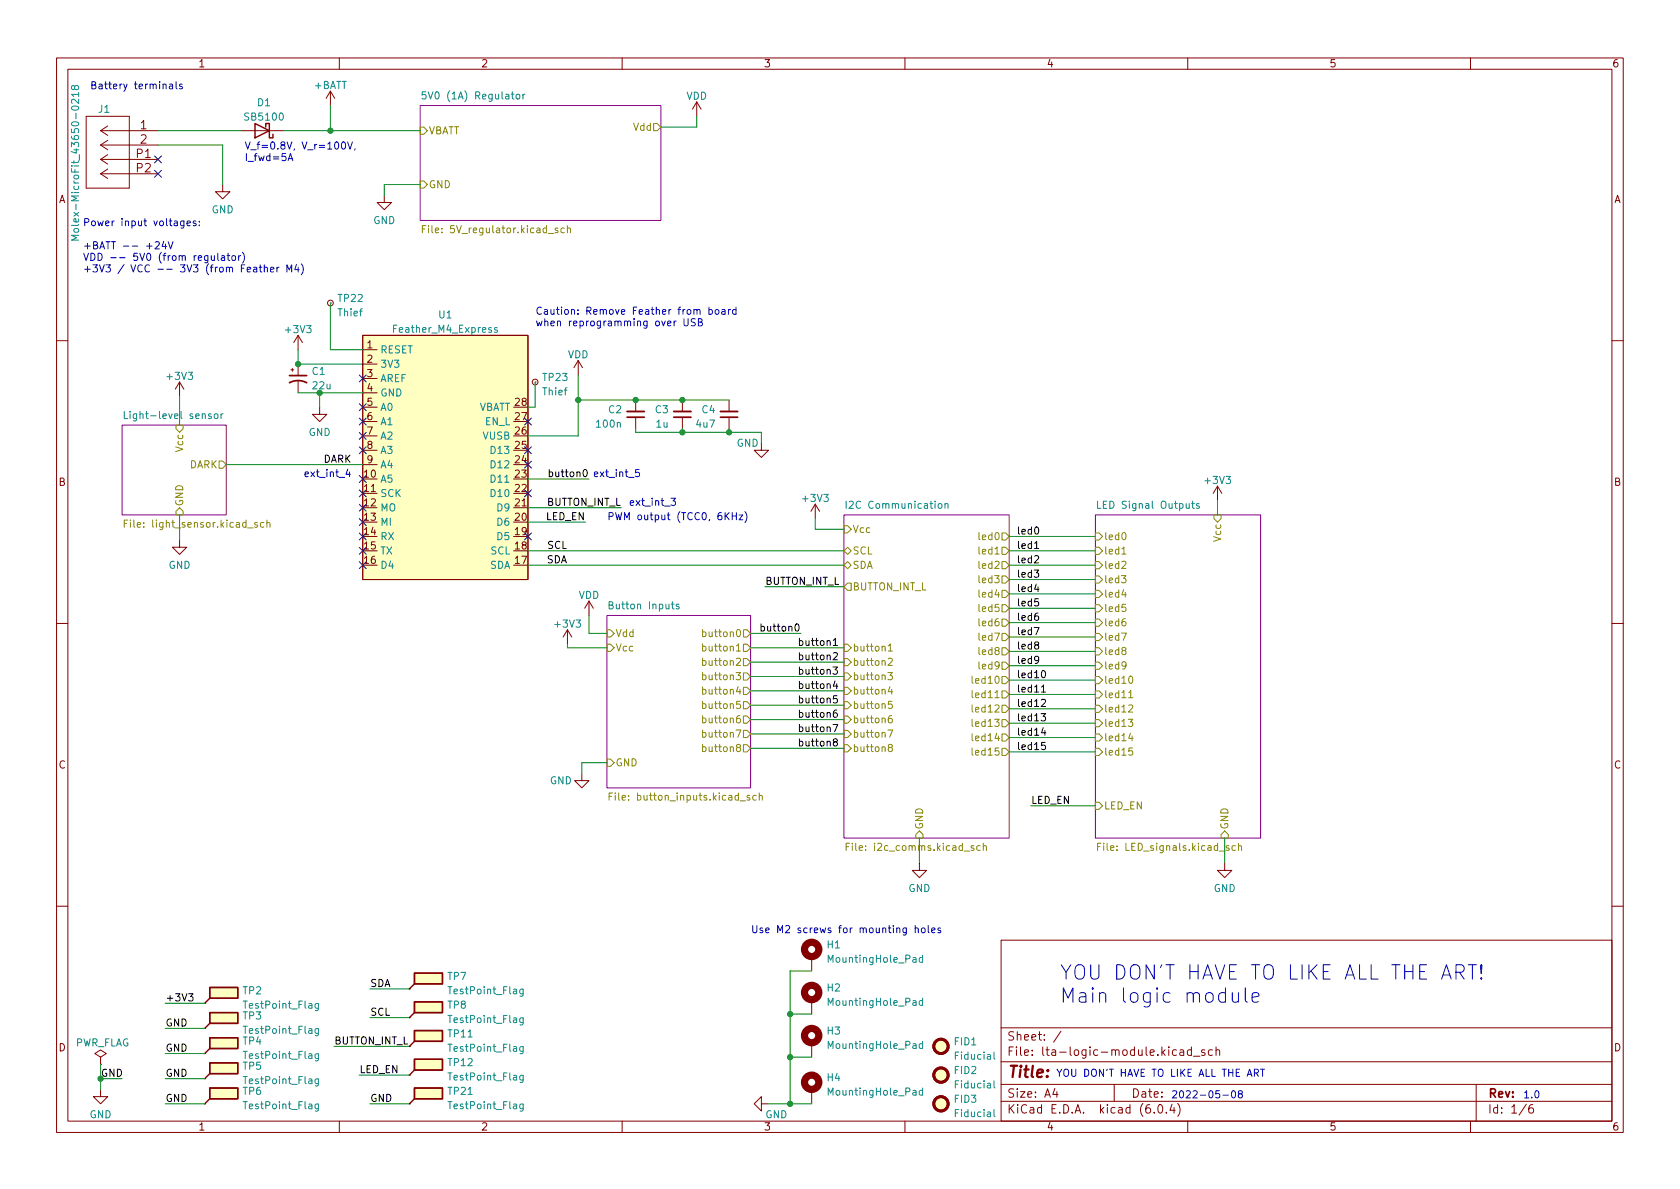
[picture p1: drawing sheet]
<svg xmlns="http://www.w3.org/2000/svg" width="297mm" height="210mm" viewBox="0 0 297 210" stroke-linecap="round" stroke-linejoin="round" font-family="sans-serif">
<g fill="none" stroke="#840000" stroke-width=".18">
<path d="M10 10.2h277v190.1h-277zM12 12.2h273v186.1h-273zM58.4 16.1l-.7 1.3M58.4 16.1v2.6M58.4 16.1l.8 1.3M60 10.2v2M110 10.2v2M123.2 18l-.8 1.3M123.2 18v2.6M123.2 18l.8 1.3M160 10.2v2M210 10.2v2"/>
<path d="M260 10.2v2M15.2 20.6h7.7v12.7h-7.7zM17.8 23.1h10.1M17.8 30.7h10.1M17.8 30.7l1.2 .9M17.8 28.2h10.1M17.8 28.2l1.2 .8M17.8 25.6h10.1M17.8 25.6l1.2 .9M17.8 23.1l1.2 .8M19 29.9l-1.2 .8M19 27.4l-1.2 .8"/>
<path d="M19 24.8l-1.2 .8M19 22.3l-1.2 .8M39.4 32.6v1.3h1.2l-1.2 1.3-1.3-1.3h1.3M42.5 23.1h7.7M67.9 34.5v1.3h1.3l-1.3 1.3-1.2-1.3h1.2M52.7 59.3l-.8 1.3M52.7 59.3v2.5M52.7 59.3l.8 1.3M58.4 53.6h.1M64.1 59.3h29.2v43.2h-29.2zM10 60.2h2M31.7 67.6l-.7 1.2"/>
<path d="M31.7 67.6v2.5M31.7 67.6l.8 1.2M51.4 65.4h.5M51.7 65.1v.6M52.7 64.4v2M52.7 67.4v2.1M56.5 72v1.3h1.3l-1.3 1.2-1.3-1.2h1.3M64.1 61.8h2.6M64.1 64.4h2.6M64.1 66.9h2.6M64.1 69.5h2.6M64.1 72h2.6"/>
<path d="M64.1 74.5h2.6M64.1 77.1h2.6M64.1 79.6h2.6M94.6 67.6h.1M102.2 63.7l-.7 1.3M102.2 63.7v2.6M102.2 63.7l.8 1.3M112.4 70.7v2.1M112.4 73.8v2M120.6 70.7v2.1M120.6 73.8v2M128.9 70.7v2.1"/>
<path d="M128.9 73.8v2M134.6 78.4v1.2h1.3l-1.3 1.3-1.3-1.3h1.3M285 60.2h2M31.7 95.5v1.3h1.3l-1.3 1.2-1.2-1.2h1.2M64.1 87.2h2.6M64.1 82.2h2.6M90.8 89.8h2.5M144.1 89.1l-.7 1.3M144.1 89.1v2.6M144.1 89.1l.8 1.3M215.3 86l-.8 1.2M215.3 86v2.5"/>
<path d="M215.3 86l.7 1.2M10 110.2h2M100.3 111.4l-.7 1.2M100.3 111.4v2.5M100.3 111.4l.8 1.2M104.1 106.3l-.7 1.3M104.1 106.3v2.5M104.1 106.3l.8 1.3M285 110.2h2M102.9 136.8v1.2h1.2l-1.2 1.3-1.3-1.3h1.3M162.6 152.6v1.3h1.2l-1.2 1.3-1.3-1.3h1.3M216.5 152.6v1.3h1.3l-1.3 1.3-1.2-1.3h1.2"/>
<path d="M10 160.2h2M36.2 177.4h.1M72.4 180h.1M72.4 174.9h.1M143.5 169.2v2.5M143.5 176.8v2.5M177 166.3h108v32h-108zM285 160.2h2M17.8 186.9l1-.6-1-.6-1 .6 1 .6v1.3M17.8 188.2h.1M17.8 192.7v1.2h1.2l-1.2 1.3-1.3-1.3h1.3M36.2 181.9h.1"/>
<path d="M36.2 195.2h.1M36.2 190.7h.1M36.2 186.3h.1M60 198.3v2M72.4 195.2h.1M72.4 190.1h.1M110 198.3v2M134.6 195.2v-1.3l-1.3 1.3 1.3 1.3v-1.3h1.3M143.5 184.4v2.5M143.5 192.7v2.5M160 198.3v2M177 194.8h108"/>
<path d="M177 191.8h108M177 187.8h108M177 181.8h108M186.5 192.5l-.4 1h1M186.9 193v1M187.6 182.4l-1.3 1.9M197 191.8v3M204.1 196.7v.1M204.9 195.4l.2-.1a.81 .81 0 0 1 .6 .7 .81 .81 0 0 1-.3 .8h-.2a.81 .81 0 0 1-.6-.6 .81 .81 0 0 1 .3-.8zM206.2 196.7v.1M207.2 195.3l-.3 1h.9M207.6 195.8v1"/>
<path d="M208 185.7l-.4-.1-.3 .3v.4l.1 .3h.6M208.2 195.1a1.72 1.72 0 0 1 0 2.3M208.6 185.7h.6l.1 .9M209.3 186l-.5 .1a.29 .29 0 0 0-.2 .2 .29 .29 0 0 0 .2 .3h.5M210 198.3v2M210.6 185.7l-.4-.1-.3 .3v.4l.2 .3h.5M210.6 185.1v1.5M211 186.8h1.1M213 185.7l-.4-.1-.2 .2 .1 .3 .5 .1v.4h-.6M214.4 185.7l-.5-.1-.3 .3v.4l.2 .3h.6M215 185.8l.2-.2 .4 .1v.9M215 185.1v1.5"/>
<path d="M260 198.3v2M261 191.8v6.5M269.9 195.3l-1.3 1.9M271 195.3a.6 .6 0 0 0-.7 .7v.5l.1 .3h.5l.2-.1 .1-.5-.2-.2-.4-.1-.3 .3"/>
<circle cx="58.4" cy="53.6" r=".51"/>
<circle cx="94.6" cy="67.6" r=".51"/>
</g>
<g fill="#fff" stroke="#fff" stroke-width=".18">
<path d="M193.7 91.1h29.2v57.1h-29.2z"/>
<path d="M149.2 91.1h29.2v57.1h-29.2z"/>
<path d="M107.3 108.8h25.4v30.5h-25.4z"/>
<path d="M21.6 75.2h18.4v15.9h-18.4z"/>
<path d="M74.3 18.7h42.5v20.3h-42.5z"/>
</g>
<path d="M74.3 18.7h42.5v20.3h-42.5zM21.6 75.2h18.4v15.9h-18.4zM149.2 91.1h29.2v57.1h-29.2zM193.7 91.1h29.2v57.1h-29.2zM107.3 108.8h25.4v30.5h-25.4z" fill="none" stroke="#840084" stroke-width=".18"/>
<g fill="none" stroke="#848400" stroke-width=".18">
<path d="M74.3 32h.6l.7 .6-.7 .7h-.6zM74.3 22.5h.6l.7 .6-.7 .6h-.6zM75.3 39.9h-.6v1.3M100.3 39.9v1.3M115.6 21.8h.6l.6 .7-.6 .6h-.6zM74.7 40.5h.4M98.6 40.4l-.3-.1-.2 .2 .1 .2 .4 .1v.3h-.5M99.8 40.4l-.4-.1-.2 .3 .1 .5h.5M100.3 40.4l.2-.1 .3 .1 .1 .8M31.1 75.2h1.3v.6l-.7 .6-.6-.6zM22 92.6h.4M22.6 92h-.6v1.2"/>
<path d="M31.7 89.8l.7 .6v.7h-1.3v-.7zM38.7 81.5h.7l.6 .7-.6 .6h-.7zM45.5 92.4h-.3l-.2 .2 .1 .2 .4 .1v.3h-.5M46.6 92.4h-.3l-.3 .2 .2 .6h.4M47.2 92.5l.2-.1h.3v.8M47.2 92v1.2M149.2 97.4l.7-.6 .6 .6-.6 .6zM149.2 99.9l.7-.6 .6 .6-.6 .7zM149.2 93h.7l.6 .6-.6 .6h-.7zM177.2 94.2h.6l.6 .7-.6 .6h-.6zM177.2 96.8h.6l.6 .6-.6 .6h-.6zM177.2 99.3h.6l.6 .6-.6 .7h-.6z"/>
<path d="M193.7 96.8h.6l.6 .6-.6 .6h-.6zM193.7 94.2h.6l.6 .7-.6 .6h-.6zM193.7 99.3h.6l.6 .6-.6 .7h-.6zM198.4 99.4l.4-.2 .3 .4-.8 .9h.8M198.4 98h.7M198.5 94.2h.2a.68 .68 0 0 1 .4 .6 .68 .68 0 0 1-.4 .6 .84 .84 0 0 1-.2-1.2zM214.6 91.1h1.3v.6l-.6 .6-.7-.6zM107.3 111.4h.6l.7 .6-.7 .6h-.6zM107.3 113.9h.6l.7 .6-.7 .7h-.6zM124.2 116.9l.4-.1 .2 .3-.1 .5h-.5M124.2 111.8l.4-.1 .2 .3-.1 .5h-.5M124.2 114.3h.4l.2 .2-.1 .6h-.5"/>
<path d="M124.2 119.4h.4l.2 .2-.1 .5h-.5M124.2 111.3v1.3M124.2 113.9v1.2M124.2 116.4v1.3M124.2 118.9v1.3M131.4 116.5h.7l.6 .6-.6 .6h-.7zM131.4 111.4h.7l.6 .6-.6 .6h-.7zM131.4 113.9h.7l.6 .6-.6 .7h-.7zM131.4 119h.7l.6 .6-.6 .7h-.7zM149.2 103.8l.7-.7h.6v1.3h-.6zM149.2 116.5h.7l.6 .6-.6 .6h-.7zM149.2 119h.7l.6 .6-.6 .7h-.7z"/>
<path d="M149.2 113.9h.7l.6 .6-.6 .7h-.7zM157 118.9h.8l-.4 .5 .3 .1v.6l-.2 .1-.5-.1M157.1 116.5l.4-.1 .3 .4-.8 .9h.8M157.1 114.2l.3-.3v1.2M157.1 115.1h.7M171.9 119.6v1.1l.2 .1M177.2 101.8h.6l.6 .7-.6 .6h-.6zM177.2 104.4h.6l.6 .6-.6 .7h-.6zM177.2 106.9h.6l.6 .7-.6 .6h-.6zM177.2 109.5h.6l.6 .6-.6 .6h-.6zM177.2 112h.6l.6 .6-.6 .7h-.6zM177.2 114.5h.6l.6 .7-.6 .6h-.6z"/>
<path d="M177.2 119.6h.6l.6 .7-.6 .6h-.6zM177.2 117.1h.6l.6 .6-.6 .7h-.6zM193.7 101.8h.6l.6 .7-.6 .6h-.6zM193.7 109.5h.6l.6 .6-.6 .6h-.6zM193.7 106.9h.6l.6 .7-.6 .6h-.6zM193.7 112h.6l.6 .6-.6 .7h-.6zM193.7 104.4h.6l.6 .6-.6 .7h-.6zM193.7 114.5h.6l.6 .7-.6 .6h-.6zM193.7 119.6h.6l.6 .7-.6 .6h-.6zM193.7 117.1h.6l.6 .6-.6 .7h-.6zM198.3 101.8h.8l-.4 .5 .3 .1v.5l-.2 .2-.5-.2M198.3 111.9h.8l-.5 1.3"/>
<path d="M198.6 115l-.2-.2v-.2l.2-.1h.4l.1 .2-.1 .2-.5 .2-.1 .2v.2l.2 .3 .4-.1 .1-.2-.1-.3-.2-.2M198.7 104.3l-.3 .9h.7M199 109.4l-.4 .1a.86 .86 0 0 0 0 1.2l.4-.1 .1-.5-.3-.2h-.2l-.2 .2M199 106.9h-.6v.6l.1-.1h.5l.1 .2-.1 .4-.2 .1-.4-.1M199.1 117.6l-.3 .2h-.2l-.2-.2 .1-.5 .3-.1 .2 .1a.84 .84 0 0 1-.3 1.2h-.2M199.7 119.7l.2-.1a.68 .68 0 0 1 .4 .6 .68 .68 0 0 1-.4 .6l-.2-.1-.1-.3zM107.3 134.2h.6l.7 .7-.7 .6h-.6zM124.2 122l.4-.1 .2 .2-.1 .6h-.5M124.2 124.5l.4-.1 .2 .3-.1 .5h-.5M124.2 129.6l.4-.1 .2 .3-.1 .5h-.5M124.2 127h.4l.2 .2-.1 .6h-.5M124.2 132.1h.4l.2 .2-.1 .5h-.5"/>
<path d="M124.2 121.5v1.2M124.2 124v1.3M124.2 126.6v1.2M124.2 129.1v1.3M124.2 131.6v1.3M131.4 121.5h.7l.6 .7-.6 .6h-.7zM131.4 124.1h.7l.6 .6-.6 .6h-.7zM131.4 129.2h.7l.6 .6-.6 .6h-.7zM131.4 126.6h.7l.6 .6-.6 .7h-.7zM131.4 131.7h.7l.6 .6-.6 .7h-.7zM149.2 126.6h.7l.6 .6-.6 .7h-.7zM149.2 124.1h.7l.6 .6-.6 .6h-.7z"/>
<path d="M149.2 121.5h.7l.6 .7-.6 .6h-.7zM149.2 129.2h.7l.6 .6-.6 .6h-.7zM149.2 131.7h.7l.6 .6-.6 .7h-.7zM157 129.1h.8l-.5 1.3M157.3 132.2l-.2-.3v-.1l.2-.2 .4 .1 .1 .2-.1 .2-.5 .1-.1 .2v.3l.2 .2 .4-.1 .1-.1-.1-.4-.2-.1M157.4 121.4l-.3 .9h.7M157.7 126.6h-.4a.86 .86 0 0 0 0 1.2l.4-.1 .1-.4-.3-.3h-.2l-.2 .3M157.7 121.9v.8M157.7 124h-.6v.6l.1-.1 .5 .1 .1 .1-.1 .5-.2 .1-.4-.1M171.9 122.1v1.1l.2 .2M171.9 124.6v1.1l.2 .2M171.9 127.2v1.1l.2 .2"/>
<path d="M171.9 129.7v1.1l.2 .2M171.9 132.3v1.1l.2 .1M177.2 122.2h.6l.6 .6-.6 .6h-.6zM177.2 124.7h.6l.6 .6-.6 .7h-.6zM177.2 127.2h.6l.6 .7-.6 .6h-.6zM177.2 129.8h.6l.6 .6-.6 .7h-.6zM177.2 132.3h.6l.6 .7-.6 .6h-.6zM193.7 124.7h.6l.6 .6-.6 .7h-.6zM193.7 129.8h.6l.6 .6-.6 .7h-.6zM193.7 127.2h.6l.6 .7-.6 .6h-.6zM193.7 122.2h.6l.6 .6-.6 .6h-.6zM193.7 132.3h.6l.6 .7-.6 .6h-.6z"/>
<path d="M199.5 127.2h.8l-.4 .5 .3 .1v.5l-.2 .2-.5-.2M199.6 124.8l.4-.2 .3 .4-.8 .9h.8M199.6 122.5l.3-.4v1.3M199.6 123.4h.7M199.9 129.7l-.3 .9h.8M200.2 130.2v.8M200.2 132.3h-.6v.6l.1-.1h.5l.1 .2-.1 .4-.2 .1-.4-.1M107.7 140.8h.4M108.3 140.2h-.6v1.3M132.6 140.7l-.4-.1-.1 .2v.2l.5 .1v.3h-.5M133.7 140.7l-.4-.1-.2 .3 .1 .5h.5M134.2 140.8l.2-.2 .3 .1 .1 .8"/>
<path d="M134.2 140.2v1.3M149.6 149.7h.4M150.2 149.1h-.6v1.3M162.6 146.9l.6 .7v.6h-1.3v-.6zM173.3 149.6l-.3-.1-.3 .3 .1 .5h.5M173.9 149.7l.1-.2 .3 .1 .1 .8M173.9 149.1v1.3M193.7 141.9h.6l.6 .6-.6 .6h-.6zM194.1 149.7h.4M194.7 149.1h-.6v1.3M215.9 147.6l.6-.7 .7 .7v.6h-1.3zM218.4 149.6l-.3-.1-.3 .3 .1 .5h.5"/>
<path d="M219 149.7l.2-.2 .3 .1v.8M219 149.1v1.3"/>
</g>
<g fill="none" stroke="#008484" stroke-width=".18">
<path d="M13.2 15.4l.2-.3h.3l.2 .3-.1 .3-.4 .2-.2-.2-.1-.5-.2-.1-.2 .1-.1 .4 .2 .2 .1 .1 .3-.3M13.9 17.5v.8l-.9-.8-.4 .3 .2 .5M13.9 16.7h-1.3l.4 .4M13.9 16.3v.8M75.3 16.2h-.6l-.1 .6 .2-.1 .4 .1 .1 .2v.4l-.2 .1-.5-.1M91.3 16.8l.2-.1 .4 .1v.5l-.1 .1-.3 .1-.2-.1zM92.5 16.7v.8M92.8 16.7l-.3 .2M13.1 40.5l.6-.1 .1 .1 .1 .3-.2 .3h-.4l-.2-.3zM13.9 41.6h-1.3l.9 .4-.9 .5h1.3M87.9 58l-.3-.1-.2 .2 .1 .2 .4 .1v.3h-.5M22 72.7v1.3h.6"/>
<path d="M38 73.2h.3l.2 .2v.4l-.2 .2h-.3l-.1-.2zM39.1 73.2v.8M39.4 73.2l-.3 .2M149.6 88.6v1.3M166 89.1l.3-.1 .2 .3v.4l-.2 .2-.3-.1-.1-.1zM167.1 89.2l.2-.2 .3 .1v.8M167.1 89v.9M194.1 88.6v1.3h.6M210.7 89h.5M210.9 88.6v1.1l.3 .2M212 89.1l-.3-.1-.2 .2 .1 .2 .4 .1v.3h-.5M118.7 106.8h.5"/>
<path d="M118.9 106.4v1.1l.3 .2M120 106.9l-.3-.1-.2 .2 .1 .2 .4 .1v.3h-.5M56.3 177.4v1.1l-.2 .2h-.3M56.3 177.5l-.4-.1-.2 .3 .1 .5h.5M92.5 180v1l-.2 .3-.3-.1M92.5 174.9v1l-.2 .3-.3-.1M92.5 175l-.4-.1-.2 .2 .1 .6h.5M163.1 177l-.3-.1-.3 .3 .1 .5h.5M163.1 169.4l-.3-.1-.3 .3 .1 .5h.5M163.1 168.9v1.3M163.1 176.5v1.3M56.3 181.9v1l-.2 .3-.3-.1"/>
<path d="M56.3 182l-.4-.1-.2 .2 .1 .6h.5M56.3 195.2v1.1l-.2 .2-.3-.1M56.3 195.3l-.4-.1-.2 .3 .1 .5h.5M56.3 190.8v1l-.2 .3-.3-.1M56.3 190.8h-.4l-.2 .2 .1 .6h.5M56.3 186.3v1.1l-.2 .2-.3-.1M56.3 186.4l-.4-.1-.2 .3 .1 .5h.5M92.5 180h-.4l-.2 .2 .1 .6h.5M92.5 195.2v1.1l-.2 .2-.3-.1M92.5 195.3l-.4-.1-.2 .3 .1 .5h.5M92.5 185.1v1l-.2 .2h-.3M92.5 185.1h-.4l-.2 .2 .1 .6h.5"/>
<path d="M92.5 190.1v1.1l-.2 .2h-.3M92.5 190.2l-.4-.1-.2 .3 .1 .5h.5M163.1 192.9l-.3-.1-.3 .3 .1 .5h.5M163.1 184.6h-.3l-.3 .2 .1 .5h.5M163.1 184.1v1.3M163.1 192.4v1.3M175.7 191.1v1.1l.2 .2M175.7 186v1.1l.2 .2M175.7 196.2v1.1l.2 .2"/>
</g>
<path d="M110.9 72.8h3M119.1 72.8h3.1M127.4 72.8h3" fill="none" stroke="#840000" stroke-width=".33"/>
<path d="M51.2 66.4h3M51.2 67.7a3.2 3.2 0 0 1 3 0M110.9 73.8h3M119.1 73.8h3.1M127.4 73.8h3" fill="none" stroke="#840000" stroke-width=".3"/>
<g fill="#ffffc2" stroke="#ffffc2" stroke-width=".18">
<path d="M37.1 179.1h4.9v1.9h-4.9z"/>
<path d="M73.3 177.2h4.9v1.9h-4.9z"/>
<path d="M73.3 192.4h4.9v1.9h-4.9z"/>
<path d="M73.3 182.2h4.9v1.9h-4.9z"/>
<path d="M73.3 172.1h4.9v1.9h-4.9z"/>
<path d="M73.3 187.3h4.9v1.9h-4.9z"/>
<path d="M37.1 192.4h4.9v1.9h-4.9z"/>
<path d="M37.1 188h4.9v1.9h-4.9z"/>
<path d="M37.1 174.6h4.9v1.9h-4.9z"/>
<path d="M37.1 183.5h4.9v1.9h-4.9z"/>
<path d="M64.1 59.3h29.2v43.2h-29.2z"/>
<circle cx="166.4" cy="190.1" r="1.27"/>
<circle cx="166.4" cy="185" r="1.27"/>
<circle cx="166.4" cy="195.2" r="1.27"/>
</g>
<g fill="none" stroke="#840000" stroke-width=".25">
<path d="M45.1 21.8l2.5 1.3-2.5 1.3zM47 22.5v-.7h.6v2.6h.7v-.7M37.1 179.1h4.9v1.9h-4.9zM37.1 174.6h4.9v1.9h-4.9zM37.1 176.5l-.9 .9M73.3 177.2h4.9v1.9h-4.9zM73.3 172.1h4.9v1.9h-4.9zM73.3 179.1l-.9 .9M73.3 174l-.9 .9M37.1 192.4h4.9v1.9h-4.9zM37.1 188h4.9v1.9h-4.9zM37.1 183.5h4.9v1.9h-4.9z"/>
<path d="M37.1 181l-.9 .9M37.1 194.3l-.9 .9M37.1 189.9l-.9 .8M37.1 185.4l-.9 .9M73.3 192.4h4.9v1.9h-4.9zM73.3 182.2h4.9v1.9h-4.9zM73.3 187.3h4.9v1.9h-4.9zM73.3 194.3l-.9 .9M73.3 184.1l-.9 .9M73.3 189.2l-.9 .9"/>
</g>
<g fill="none" stroke="#840000" stroke-width="1.3">
<circle cx="143.5" cy="167.9" r="1.27"/>
<circle cx="143.5" cy="175.5" r="1.27"/>
<circle cx="143.5" cy="191.4" r="1.27"/>
<circle cx="143.5" cy="183.1" r="1.27"/>
</g>
<g fill="none" stroke="#840000" stroke-width=".51">
<circle cx="166.4" cy="190.1" r="1.27"/>
<circle cx="166.4" cy="195.2" r="1.27"/>
<circle cx="166.4" cy="185" r="1.27"/>
</g>
<g fill="none" stroke="#000" stroke-width=".18">
<path d="M97.1 83.5l.4-.1 .2 .3-.1 .5h-.5M97.1 83v1.3M182.9 98.4l.5-.1 .3 .3-.8 .9h.8M182.9 97h.8M183.1 93.2h.1a.68 .68 0 0 1 .5 .6 .68 .68 0 0 1-.5 .7 .84 .84 0 0 1-.1-1.3zM134.6 110.8h.3l.3 .2-.1 .5h-.5M134.6 110.3v1.3M147.3 117.9h.8l-.5 .5 .4 .2v.5l-.2 .1-.5-.1M147.3 115.5l.5-.1 .3 .4-.8 .9h.8M147.3 113.2l.4-.3v1.2M147.3 114.1h.8M182.9 100.8h.8l-.5 .5 .4 .1v.6l-.2 .1-.5-.1"/>
<path d="M182.9 111h.8l-.5 1.2M183.2 114l-.3-.2 .1-.2 .2-.1 .3 .1 .2 .1-.1 .2-.6 .2-.1 .2v.2l.3 .3h.2l.3-.3-.1-.3-.2-.2M183.2 103.3l-.3 .9h.8M183.5 108.4l-.3 .1a.86 .86 0 0 0 0 1.2l.4-.1 .1-.5-.3-.2h-.2l-.3 .2M183.6 105.9h-.6l-.1 .6 .2-.1h.4l.2 .2-.1 .4-.2 .2-.5-.2M183.7 116.6l-.3 .2h-.2l-.3-.2 .1-.5 .4-.1 .2 .2a.84 .84 0 0 1-.3 1.1h-.3M184.3 118.7l.1-.1a.68 .68 0 0 1 .5 .6 .68 .68 0 0 1-.5 .7l-.1-.2-.2-.3zM147.3 128.1h.8l-.5 1.3M147.6 131.2l-.3-.2 .1-.2 .2-.2 .3 .1 .2 .2-.1 .2-.5 .2-.2 .1v.3l.3 .2h.2l.3-.2-.1-.4-.2-.1M147.6 120.4l-.3 .9h.8M147.9 125.6h-.3a.86 .86 0 0 0 0 1.2l.4-.1 .1-.4-.3-.2h-.2l-.3 .2M147.9 120.9v.9"/>
<path d="M148 123h-.6l-.1 .6 .2-.1 .4 .1 .2 .2-.1 .4-.2 .1-.5-.1M184.1 126.2h.8l-.5 .5 .4 .1v.6l-.2 .1-.5-.1M184.1 123.8l.5-.1 .3 .3-.8 .9h.8M184.1 121.5l.4-.4v1.3M184.1 122.4h.8M184.4 128.7l-.3 .9h.8M184.7 129.2v.8M184.8 131.3h-.6l-.1 .6 .2-.1h.4l.2 .2-.1 .4-.2 .2-.5-.2M33.3 175.7h.8l-.4 .5 .4 .1v.6l-.2 .1-.6-.1"/>
</g>
<g fill="none" stroke="#0000c2" stroke-width=".18">
<path d="M30 14.9h.5v.8M30.5 15.2h-.4l-.2 .2 .2 .3h.4M31.1 14.4v1.1l.2 .2M32.2 14.9h-.3l-.2 .1 .1 .2 .4 .2v.3h-.5M32.5 39.1v1l-.2 .2h-.3M32.5 39.1h-.3l-.3 .2 .1 .6h.5M33.1 39.5l.6-.1-.1-.3h-.4l-.1 .2v.6h.5M34.6 39.1h-.3l-.1 .2v.1l.4 .2v.3h-.4M35.2 39.8v.1M35.2 39.1v.2M50.9 28.4l.5-1.3 .4 1.3M51.1 28.1h.6"/>
<path d="M60.5 25.2l.2-.1a.68 .68 0 0 1 .4 .6 .68 .68 0 0 1-.4 .7l-.2-.2-.1-.3zM61.5 25.1l.4 1.3 .4-1.3M62.8 26.3l-.1 .3M27.4 42.9l.5-.2 .3 .4-.8 .9h.8M29 42.7l-.3 .9h.7M29.3 43.2v.8M29.7 42.7l.5 1.3 .4-1.3M37.4 45.2v.8l.3 .1 .2-.2M37.9 45.2v.9M38.5 44.8v1.1l.2 .2M39.2 45.3h.5v.8M39.7 45.5l-.4 .1-.2 .2 .2 .3 .4-.1"/>
<path d="M40.1 45.2h.5M40.3 44.8v1.1l.3 .2M41.1 45.3l.3-.1 .3 .2v.4l-.3 .3-.3-.1-.1-.2zM42.2 45.2v.9M42.6 45.2l-.4 .2M42.9 44.6a1.46 1.46 0 0 1 0 1.9M44.9 47.3h.4l.1 .8M45.4 47.6h-.4l-.2 .2 .2 .3 .4-.1M45.8 47.3h.5M46 46.8v1.1l.3 .2M46.7 47.4l.2-.1h.3l.1 .8M46.7 46.8v1.3"/>
<path d="M47.8 47.7l.6-.1v-.3h-.4l-.2 .1 .1 .6h.5M49 47.3v.8M49.3 47.3l-.3 .2M50.7 48.1v-1.3l.4 .9 .5-.9v1.3M52.4 46.8l-.3 .9h.8M52.7 47.3v.8M53.3 46.6a1.46 1.46 0 0 1 0 2M120.9 56.4v1l.3 .2h.2l.3-.2v-1M122.9 56.4h-.5l-.2 .2 .1 .3 .6 .2v.4l-.2 .1h-.5M123.5 57l.5-.1 .1-.2v-.2l-.6-.1v1.2h.5l.1-.1 .1-.3-.3-.2M125.4 54.8l.3-.1 .3 .3-.2 .5h-.4M125.4 54.3v1.3"/>
<path d="M126.6 54.8l.3-.1 .2 .3v.3l-.2 .3-.3-.1-.2-.2zM127.7 54.8h.4l.1 .8M128.2 55l-.4 .1-.2 .2 .2 .3 .4-.1M128.8 54.7v.9M129.2 54.7l-.4 .3M130.1 54.8l-.3-.1-.3 .3 .1 .5h.5M130.1 54.3v1.3M53.9 83.9l.6-.2v-.2l-.4-.1-.2 .2 .1 .6h.5M113 83h-.6v.6l.1-.1 .5 .1 .1 .1-.1 .5-.2 .1-.4-.1M118.6 88.1h.8l-.4 .5 .4 .1v.6l-.2 .1-.6-.1M129.5 90.6v1.3M129.5 91.2h.7"/>
<path d="M130.2 90.6v1.3M130.7 91.1h.6l-.6 .8h.6M131.7 90.5a1.46 1.46 0 0 1 0 1.9M161.8 164.2l.2-.1 .3 .1 .1 .7M161.8 163.7v1.2M163 164.2l.3-.1 .3 .2v.4l-.3 .2h-.3l-.1-.2zM164.1 163.7v1.1l.2 .1M164.7 164.5l.6-.1v-.2l-.4-.1-.2 .2 .1 .6h.5M166.3 164.2l-.3-.1-.2 .2 .1 .2 .4 .1v.3h-.5M217.9 175.5v1.4l.1 .2a.69 .69 0 0 0 1-.1M219 175.5v1.7M220.2 174.7v2.2l.3 .3"/>
<path d="M221.4 176.4l1.2-.3-.1-.4-.7-.2-.4 .4v1l.1 .2 .3 .1 .7-.1M257.4 171.9h1a.69 .69 0 0 0 .5-.6 .69 .69 0 0 0-.5-.7h-1v2.5M258 171.9l.9 1.2M259.6 170.6h1.5M260.3 170.6v2.5M261.9 172.9l.1 .1-.1 .1-.1-.1 .1-.1v.2M261.9 170.6v1.6l.1-1.5-.1-.1-.1 .1 .1 1.5M216.2 193.7h1M217.9 193l.1-.1a.68 .68 0 0 1 .5 .6 .68 .68 0 0 1-.5 .6l-.1-.1-.2-.3zM219.2 193.4l-.3-.2 .1-.2 .2-.1h.3l.2 .2-.1 .2-.5 .2-.2 .2v.2l.3 .2h.2l.3-.2v-.2l-.3-.3M220.5 190.3l.4-1.2 .5 1.2M221.8 189.7h.6l.1-.2-.1-.3-.6-.1v1.2"/>
<path d="M222.1 189.7l.4 .6M222.9 189.1h.7M223.2 189.1v1.2"/>
</g>
<g fill="none" stroke="#008400" stroke-width=".18">
<path d="M58.4 18.7v4.4M27.9 23.1h14.6M27.9 25.6h11.5v7M50.2 23.1h24.1M74.3 32.6h-6.4v1.9M123.2 20.6v1.9h-6.4M58.4 53.6v8.2h5.7M31.7 70.1v5.1M52.7 69.5h11.4M52.7 61.8v2.6h11.4M56.5 69.5v2.5M94.6 67.6v4.4h-1.3"/>
<path d="M102.2 70.7h26.7M102.2 66.3v10.8h-8.9M112.4 75.8v.6h22.2v2M120.6 75.8v.6M128.9 75.8v.6M31.7 91.1v4.4M40 82.2h24.1M93.3 97.4h55.9M93.3 99.9h55.9M93.3 92.3h10.2M93.3 84.7h10.8M93.3 89.8h16.6"/>
<path d="M144.1 91.7v1.9h5.1M178.4 97.4h15.3M178.4 99.9h15.3M178.4 94.9h15.3M215.3 88.5v2.6M100.3 113.9v.6h7M104.1 108.8v3.2h3.2M132.7 117.1h16.5M132.7 119.6h16.5M132.7 112h8.9M132.7 114.5h16.5M135.3 103.8h13.9"/>
<path d="M178.4 110.1h15.3M178.4 117.7h15.3M178.4 115.2h15.3M178.4 107.6h15.3M178.4 112.6h15.3M178.4 102.5h15.3M178.4 105h15.3M107.3 134.9h-4.4v1.9M132.7 127.2h16.5M132.7 122.2h16.5M132.7 124.7h16.5M132.7 129.8h16.5"/>
<path d="M132.7 132.3h16.5M178.4 120.3h15.3M178.4 122.8h15.3M178.4 125.3h15.3M178.4 130.4h15.3M178.4 127.9h15.3M178.4 133h15.3M162.6 148.2v4.4M182.2 142.5h11.5M216.5 148.2v4.4M29.2 177.4h7M65.4 180h7"/>
<path d="M65.4 174.9h7M139.7 179.3h3.8M143.5 171.7h-3.8v23.5M17.8 190.7h3.8M17.8 188.2v4.5M29.2 195.2h7M29.2 190.7h7M29.2 181.9h7M29.2 186.3h7M59.1 185h13.3M63.5 190.1h8.9M65.4 195.2h7"/>
<path d="M135.9 195.2h7.6M139.7 186.9h3.8"/>
</g>
<g fill="none" stroke="#000084" stroke-width=".18">
<path d="M27.3 27.6l1.2 1.2M27.3 30.1l1.2 1.2M28.5 27.6l-1.2 1.2M28.5 30.1l-1.2 1.2M63.5 73.9l1.2 1.3M63.5 79l1.2 1.2M63.5 76.5l1.2 1.2M63.5 66.3l1.2 1.2M63.5 71.4l1.2 1.2M64.7 73.9l-1.2 1.3M64.7 79l-1.2 1.2M64.7 76.5l-1.2 1.2"/>
<path d="M64.7 66.3l-1.2 1.2M64.7 71.4l-1.2 1.2M92.7 79l1.3 1.2M92.7 73.9l1.3 1.3M94 79l-1.3 1.2M94 73.9l-1.3 1.3M63.5 96.8l1.2 1.2M63.5 94.3l1.2 1.2M63.5 99.3l1.2 1.3M63.5 84.1l1.2 1.2M63.5 86.6l1.2 1.3M63.5 91.7l1.2 1.2"/>
<path d="M63.5 89.2l1.2 1.2M64.7 96.8l-1.2 1.2M64.7 94.3l-1.2 1.2M64.7 99.3l-1.2 1.3M64.7 84.1l-1.2 1.2M64.7 86.6l-1.2 1.3M64.7 91.7l-1.2 1.2M64.7 89.2l-1.2 1.2M92.7 94.3l1.3 1.2M92.7 81.6l1.3 1.2M92.7 86.6l1.3 1.3M94 94.3l-1.3 1.2"/>
<path d="M94 81.6l-1.3 1.2M94 86.6l-1.3 1.3"/>
</g>
<g fill="#008400" stroke="#008400" stroke-width=".18">
<circle cx="120.6" cy="76.4" r=".46"/>
<circle cx="120.6" cy="70.7" r=".46"/>
<circle cx="112.4" cy="70.7" r=".46"/>
<circle cx="128.9" cy="76.4" r=".46"/>
<circle cx="102.2" cy="70.7" r=".46"/>
<circle cx="139.7" cy="186.9" r=".46"/>
<circle cx="139.7" cy="195.2" r=".46"/>
<circle cx="139.7" cy="179.3" r=".46"/>
<circle cx="56.5" cy="69.5" r=".46"/>
<circle cx="58.4" cy="23.1" r=".46"/>
<circle cx="52.7" cy="64.4" r=".46"/>
<circle cx="17.8" cy="190.7" r=".46"/>
</g>
<g font-size="3.5" fill="#0000c2">
<text x="187.3" y="173.3">YOU DON'T HAVE TO LIKE ALL THE ART!</text>
<text x="187.3" y="177.3">Main logic module</text>
</g>
<text font-size="2.8" fill="#840000" x="178" y="190.6">Title:</text>
<g font-size="2.1" fill="#840000">
<text x="24.8" y="22.9">1</text>
<text x="24.1" y="27.9">P1</text>
<text x="24.8" y="25.4">2</text>
<text x="24.1" y="30.5">P2</text>
<text x="178" y="184">Sheet: /</text>
<text x="178" y="186.7">File: lta-logic-module.kicad_sch</text>
<text x="178" y="196.9">KiCad E.D.A. kicad (6.0.4)</text>
<text x="178" y="194.1">Size: A4</text>
<text x="200" y="194.1">Date:</text>
<text x="263" y="194.1">Rev:</text>
<text x="263" y="196.9">Id: 1/6</text>
</g>
<g font-size="1.8" fill="#840000">
<text x="35" y="11.9">1</text>
<text x="85" y="11.9">2</text>
<text x="135" y="11.9">3</text>
<text x="185" y="11.9">4</text>
<text x="235" y="11.9">5</text>
<text x="285" y="11.9">6</text>
<text x="10.3" y="35.9">A</text>
<text x="285.3" y="35.9">A</text>
<text x="64.9" y="61.6">1</text>
<text x="64.9" y="64.1">2</text>
<text x="64.9" y="66.7">3</text>
<text x="64.9" y="69.2">4</text>
<text x="64.9" y="71.7">5</text>
<text x="91.1" y="71.7">28</text>
<text x="64.9" y="74.3">6</text>
<text x="64.9" y="76.8">7</text>
<text x="91.1" y="76.8">26</text>
<text x="91.1" y="74.3">27</text>
<text x="64.9" y="79.4">8</text>
<text x="64.9" y="81.9">9</text>
<text x="91.1" y="81.9">24</text>
<text x="91.1" y="79.4">25</text>
<text x="10.3" y="85.9">B</text>
<text x="64.4" y="84.4">10</text>
<text x="64.4" y="87">11</text>
<text x="64.4" y="89.5">12</text>
<text x="91.1" y="89.5">21</text>
<text x="91.1" y="87">22</text>
<text x="91.1" y="84.4">23</text>
<text x="285.3" y="85.9">B</text>
<text x="64.4" y="92.1">13</text>
<text x="64.4" y="94.6">14</text>
<text x="91.1" y="94.6">19</text>
<text x="91.1" y="92.1">20</text>
<text x="64.4" y="97.1">15</text>
<text x="64.4" y="99.7">16</text>
<text x="91.1" y="99.7">17</text>
<text x="91.1" y="97.1">18</text>
<text x="10.3" y="135.9">C</text>
<text x="285.3" y="135.9">C</text>
<text x="10.3" y="185.9">D</text>
<text x="285.3" y="185.9">D</text>
<text x="35" y="199.9">1</text>
<text x="85" y="199.9">2</text>
<text x="135" y="199.9">3</text>
<text x="185" y="199.9">4</text>
<text x="235" y="199.9">5</text>
<text x="285" y="199.9">6</text>
</g>
<g font-size="1.8" fill="#0000c2">
<text x="15.9" y="15.8">Battery terminals</text>
<text x="43.2" y="26.4">V_f=0.8V, V_r=100V,</text>
<text x="43.2" y="28.5">I_fwd=5A</text>
<text x="14.6" y="40">Power input voltages:</text>
<text x="14.6" y="44.1">+BATT -- +24V</text>
<text x="14.6" y="46.1">VDD -- 5V0 (from regulator)</text>
<text x="14.6" y="48.2">+3V3 / VCC -- 3V3 (from Feather M4)</text>
<text x="94.6" y="55.6">Caution: Remove Feather from board</text>
<text x="94.6" y="57.7">when reprogramming over USB</text>
<text x="54.6" y="84.4">ext_int_4</text>
<text x="97.7" y="84.4">button0 ext_int_5</text>
<text x="111.1" y="89.4">ext_int_3</text>
<text x="107.3" y="92">PWM output (TCC0, 6KHz)</text>
<text x="132.7" y="165">Use M2 screws for mounting holes</text>
<text x="186.7" y="190.4">YOU DON'T HAVE TO LIKE ALL THE ART</text>
<text x="207" y="194.2">2022-05-08</text>
<text x="269.2" y="194.2">1.0</text>
</g>
<g font-size="1.8" fill="#008484">
<text x="55.5" y="15.7">+BATT</text>
<text x="75.7" y="17.6">5V0 (1A) Regulator</text>
<text x="121.3" y="17.6">VDD</text>
<text x="17.4" y="19.9">J1</text>
<text x="43.5" y="21.3">SB5100</text>
<text x="45.5" y="18.8">D1</text>
<text x="14" y="40.3" transform="rotate(-90 14 40.3)">Molex-MicroFit_43650-0218</text>
<text x="37.4" y="37.7">GND</text>
<text x="66" y="39.6">GND</text>
<text x="59.9" y="53.4">TP22</text>
<text x="50.6" y="58.9">+3V3</text>
<text x="59.8" y="55.9">Thief</text>
<text x="69.9" y="58.8">Feather_M4_Express</text>
<text x="77.6" y="56.3">U1</text>
<text x="67.2" y="62.5">RESET</text>
<text x="67.2" y="65">3V3</text>
<text x="100.4" y="63.3">VDD</text>
<text x="29.7" y="67.2">+3V3</text>
<text x="55.2" y="66.3">C1</text>
<text x="55.4" y="68.8">22u</text>
<text x="67.2" y="67.6">AREF</text>
<text x="67.2" y="70.1">GND</text>
<text x="96" y="69.9">Thief</text>
<text x="96.1" y="67.4">TP23</text>
<text x="23.1" y="74.1">Light-level sensor</text>
<text x="54.5" y="77.1">GND</text>
<text x="67.2" y="72.6">A0</text>
<text x="67.2" y="75.2">A1</text>
<text x="67.2" y="77.7">A2</text>
<text x="84.4" y="72.6">VBATT</text>
<text x="85.4" y="77.7">VUSB</text>
<text x="85.8" y="75.2">EN_L</text>
<text x="105.6" y="75.6">100n</text>
<text x="107.6" y="73.1">C2</text>
<text x="115.9" y="73.1">C3</text>
<text x="116" y="75.6">1u</text>
<text x="123.2" y="75.6">4u7</text>
<text x="124.1" y="73.1">C4</text>
<text x="67.2" y="80.3">A3</text>
<text x="67.2" y="82.8">A4</text>
<text x="87.1" y="82.8">D12</text>
<text x="87.1" y="80.3">D13</text>
<text x="130.2" y="79">GND</text>
<text x="67.2" y="85.3">A5</text>
<text x="67.2" y="87.9">SCK</text>
<text x="87.1" y="87.9">D10</text>
<text x="87.1" y="85.3">D11</text>
<text x="142.1" y="88.7">+3V3</text>
<text x="150.3" y="90">I2C Communication</text>
<text x="194.7" y="90">LED Signal Outputs</text>
<text x="213.2" y="85.6">+3V3</text>
<text x="67.2" y="90.4">MO</text>
<text x="67.2" y="93">MI</text>
<text x="67.2" y="95.5">RX</text>
<text x="88" y="95.5">D5</text>
<text x="88" y="93">D6</text>
<text x="88" y="90.4">D9</text>
<text x="29.8" y="100.6">GND</text>
<text x="67.2" y="98">TX</text>
<text x="67.2" y="100.6">D4</text>
<text x="86.6" y="100.6">SDA</text>
<text x="86.8" y="98">SCL</text>
<text x="102.3" y="105.9">VDD</text>
<text x="108.1" y="107.7">Button Inputs</text>
<text x="98.2" y="111">+3V3</text>
<text x="97.2" y="138.7">GND</text>
<text x="160.6" y="157.7">GND</text>
<text x="214.6" y="157.7">GND</text>
<text x="146.3" y="167.7">H1</text>
<text x="79.2" y="173.3">TP7</text>
<text x="146.8" y="170.2">MountingHole_Pad</text>
<text x="43" y="175.8">TP2</text>
<text x="43.4" y="178.4">TestPoint_Flag</text>
<text x="79.2" y="178.4">TP8</text>
<text x="79.6" y="175.8">TestPoint_Flag</text>
<text x="146.3" y="175.3">H2</text>
<text x="146.8" y="177.8">MountingHole_Pad</text>
<text x="13.2" y="185">PWR_FLAG</text>
<text x="43" y="180.3">TP3</text>
<text x="43" y="184.7">TP4</text>
<text x="43.4" y="182.8">TestPoint_Flag</text>
<text x="79.3" y="183.4">TP11</text>
<text x="79.6" y="180.9">TestPoint_Flag</text>
<text x="79.6" y="186">TestPoint_Flag</text>
<text x="146.3" y="182.9">H3</text>
<text x="146.8" y="185.5">MountingHole_Pad</text>
<text x="168.8" y="184.8">FID1</text>
<text x="43" y="189.2">TP5</text>
<text x="43.4" y="191.7">TestPoint_Flag</text>
<text x="43.4" y="187.2">TestPoint_Flag</text>
<text x="79.3" y="188.5">TP12</text>
<text x="79.6" y="191.1">TestPoint_Flag</text>
<text x="146.3" y="191.2">H4</text>
<text x="168.8" y="189.9">FID2</text>
<text x="169" y="187.4">Fiducial</text>
<text x="15.8" y="197.7">GND</text>
<text x="43" y="193.6">TP6</text>
<text x="43.4" y="196.1">TestPoint_Flag</text>
<text x="79.3" y="193.6">TP21</text>
<text x="79.6" y="196.1">TestPoint_Flag</text>
<text x="135.3" y="197.7">GND</text>
<text x="146.8" y="193.7">MountingHole_Pad</text>
<text x="168.8" y="195">FID3</text>
<text x="169" y="192.5">Fiducial</text>
<text x="169" y="197.5">Fiducial</text>
</g>
<g font-size="1.8" fill="#848400">
<text x="75.8" y="23.7">VBATT</text>
<text x="112" y="23.1">Vdd</text>
<text x="75.8" y="33.3">GND</text>
<text x="75.8" y="41.2">File: 5V_regulator.kicad_sch</text>
<text x="32.4" y="79.8" transform="rotate(-90 32.4 79.8)">Vcc</text>
<text x="33.4" y="82.8">DARK</text>
<text x="32.4" y="89.6" transform="rotate(-90 32.4 89.6)">GND</text>
<text x="23" y="93.3">File: light_sensor.kicad_sch</text>
<text x="150.7" y="94.2">Vcc</text>
<text x="173.4" y="95.5">led0</text>
<text x="195.1" y="95.5">led0</text>
<text x="215.9" y="95.7" transform="rotate(-90 215.9 95.7)">Vcc</text>
<text x="150.7" y="98">SCL</text>
<text x="150.7" y="100.6">SDA</text>
<text x="173.4" y="98">led1</text>
<text x="173.4" y="100.6">led2</text>
<text x="195.1" y="98">led1</text>
<text x="195.1" y="100.6">led2</text>
<text x="150.7" y="104.4">BUTTON_INT_L</text>
<text x="173.4" y="103.1">led3</text>
<text x="173.4" y="105.7">led4</text>
<text x="195.1" y="103.1">led3</text>
<text x="195.1" y="105.7">led4</text>
<text x="108.8" y="112.6">Vdd</text>
<text x="124.8" y="112.6">button0</text>
<text x="173.4" y="108.2">led5</text>
<text x="173.4" y="110.7">led6</text>
<text x="173.4" y="113.3">led7</text>
<text x="195.1" y="110.7">led6</text>
<text x="195.1" y="108.2">led5</text>
<text x="195.1" y="113.3">led7</text>
<text x="108.8" y="115.2">Vcc</text>
<text x="124.8" y="117.7">button2</text>
<text x="124.8" y="115.2">button1</text>
<text x="150.7" y="117.7">button2</text>
<text x="150.7" y="115.2">button1</text>
<text x="173.4" y="115.8">led8</text>
<text x="173.4" y="118.4">led9</text>
<text x="195.1" y="115.8">led8</text>
<text x="195.1" y="118.4">led9</text>
<text x="124.8" y="120.3">button3</text>
<text x="124.8" y="122.8">button4</text>
<text x="124.8" y="125.3">button5</text>
<text x="150.7" y="120.3">button3</text>
<text x="150.7" y="125.3">button5</text>
<text x="150.7" y="122.8">button4</text>
<text x="172.5" y="120.9">led10</text>
<text x="172.5" y="123.4">led11</text>
<text x="172.5" y="126">led12</text>
<text x="195.1" y="126">led12</text>
<text x="195.1" y="123.4">led11</text>
<text x="195.1" y="120.9">led10</text>
<text x="124.8" y="130.4">button7</text>
<text x="124.8" y="127.9">button6</text>
<text x="150.7" y="127.9">button6</text>
<text x="150.7" y="130.4">button7</text>
<text x="172.5" y="128.5">led13</text>
<text x="172.5" y="131.1">led14</text>
<text x="195.1" y="131.1">led14</text>
<text x="195.1" y="128.5">led13</text>
<text x="108.8" y="135.5">GND</text>
<text x="124.8" y="133">button8</text>
<text x="150.7" y="133">button8</text>
<text x="172.5" y="133.6">led15</text>
<text x="195.1" y="133.6">led15</text>
<text x="108.8" y="141.6">File: button_inputs.kicad_sch</text>
<text x="195.1" y="143.1">LED_EN</text>
<text x="163.2" y="146.7" transform="rotate(-90 163.2 146.7)">GND</text>
<text x="217.2" y="146.7" transform="rotate(-90 217.2 146.7)">GND</text>
<text x="150.6" y="150.4">File: i2c_comms.kicad_sch</text>
<text x="194.9" y="150.4">File: LED_signals.kicad_sch</text>
</g>
<g font-size="1.8">
<text x="57.1" y="81.8">DARK</text>
<text x="96.6" y="89.4">BUTTON_INT_L</text>
<text x="96.5" y="92">LED_EN</text>
<text x="179.7" y="94.5">led0</text>
<text x="96.6" y="99.6">SDA</text>
<text x="96.8" y="97.1">SCL</text>
<text x="179.7" y="97.1">led1</text>
<text x="179.7" y="99.6">led2</text>
<text x="135.3" y="103.4">BUTTON_INT_L</text>
<text x="179.7" y="102.1">led3</text>
<text x="179.7" y="104.7">led4</text>
<text x="179.7" y="107.2">led5</text>
<text x="135.1" y="111.7">button0</text>
<text x="179.7" y="112.3">led7</text>
<text x="179.7" y="109.8">led6</text>
<text x="141" y="116.7">button2</text>
<text x="141" y="114.2">button1</text>
<text x="141" y="119.3">button3</text>
<text x="179.7" y="119.9">led10</text>
<text x="179.7" y="117.4">led9</text>
<text x="179.7" y="114.8">led8</text>
<text x="141" y="124.4">button5</text>
<text x="141" y="121.8">button4</text>
<text x="179.7" y="125">led12</text>
<text x="179.7" y="122.5">led11</text>
<text x="141" y="132">button8</text>
<text x="141" y="129.4">button7</text>
<text x="141" y="126.9">button6</text>
<text x="179.7" y="130.1">led14</text>
<text x="179.7" y="127.5">led13</text>
<text x="179.7" y="132.6">led15</text>
<text x="182.2" y="142.1">LED_EN</text>
<text x="29.2" y="177.1">+3V3</text>
<text x="65.4" y="174.5">SDA</text>
<text x="65.4" y="179.6">SCL</text>
<text x="29.2" y="181.5">GND</text>
<text x="29.2" y="186">GND</text>
<text x="59.1" y="184.7">BUTTON_INT_L</text>
<text x="17.8" y="190.4">GND</text>
<text x="29.2" y="190.4">GND</text>
<text x="63.5" y="189.8">LED_EN</text>
<text x="29.2" y="194.8">GND</text>
<text x="65.4" y="194.8">GND</text>
</g>
</svg>
